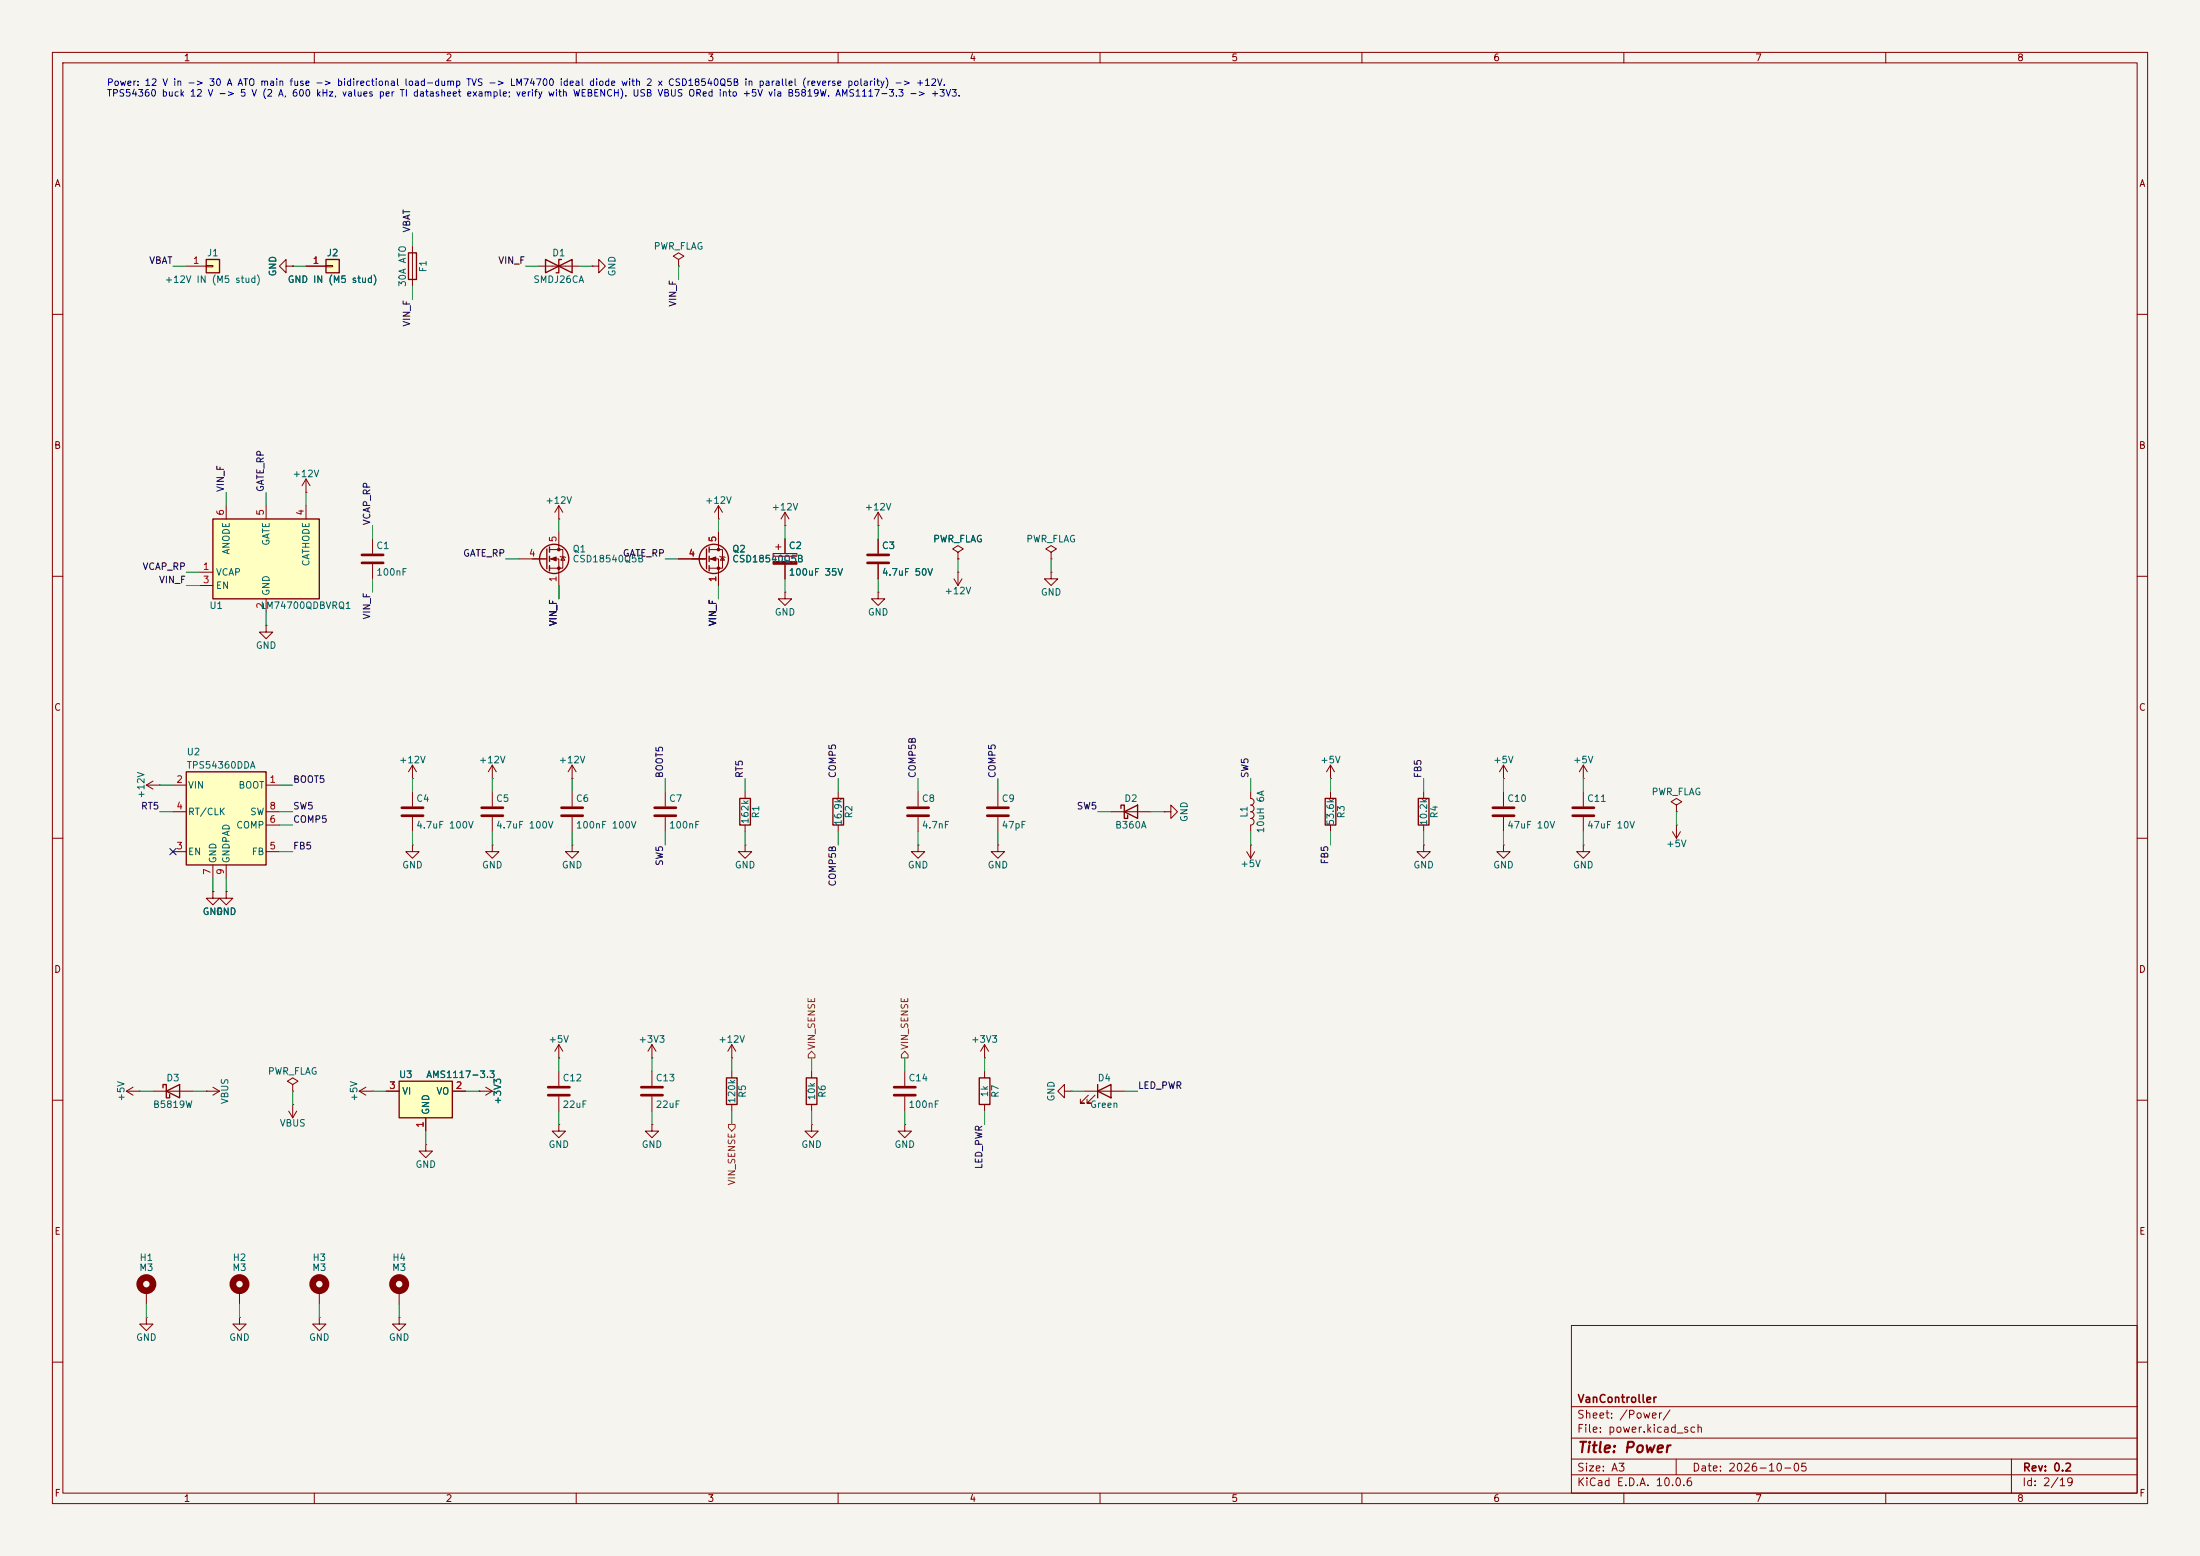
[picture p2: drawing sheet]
<svg xmlns="http://www.w3.org/2000/svg" width="420mm" height="297mm" viewBox="0 0 420 297" stroke-linecap="round" stroke-linejoin="round" font-family="sans-serif">
<path d="M0 0h420v297h-420z" fill="#f5f4ef" stroke="#f5f4ef" stroke-width=".19"/>
<g fill="none" stroke="#840000" stroke-width=".19">
<path d="M10 10h400v277h-400zM12 12h396v273h-396zM60 10v2M110 10v2M160 10v2M210 10v2M260 10v2M310 10v2M360 10v2M10 60h2M408 60h2M10 110h2"/>
<path d="M408 110h2M10 160h2M408 160h2M10 210h2M408 210h2M300 253h108v32h-108zM10 260h2M300 278.5h108M300 274.5h108M300 268.5h108M320 278.5v3M384 278.5v6.5"/>
<path d="M408 260h2M60 285v2M110 285v2M160 285v2M210 285v2M260 285v2M300 281.5h108M310 285v2M360 285v2"/>
</g>
<path d="M35.6 147.3h15.2v17.8h-15.2z" fill="#ffffc2"/>
<path d="M35.6 147.3h15.2v17.8h-15.2z" fill="none" stroke="#840000" stroke-width=".25"/>
<g fill="none" stroke="#840000" stroke-width=".19">
<path d="M129.5 49.5l1.1-.6-1.1-.6-1 .6 1 .6v1.3M129.5 50.8h.1M33 149.9h2.6M33 154.9h2.6M50.8 149.9h2.5M50.8 154.9h2.5M50.8 157.5h2.5M33 162.6h2.6M40.6 165.1v2.5M43.2 165.1v2.5M50.8 162.6h2.5M55.9 207l1-.6-1-.7-1 .7 1 .6v1.3"/>
<path d="M55.9 208.3h.1"/>
</g>
<path d="M39.4 49.5h2.5v2.6h-2.5z" fill="#ffffc2"/>
<path d="M39.4 49.5h2.5v2.6h-2.5zM31.1 207.6v-.6h.6v2.6h.7v-.7M31.7 208.3l2.6-1.3v2.6z" fill="none" stroke="#840000" stroke-width=".25"/>
<path d="M35.6 50.8h3.8M39.4 50.7h1.2v.2h-1.2zM54.6 50.8v-1.3l-1.3 1.3 1.3 1.3v-1.3h1.3M55.9 50.8h.1M29.2 208.3h7.6" fill="none" stroke="#840000" stroke-width=".19"/>
<path d="M62.2 49.5h2.6v2.6h-2.6z" fill="#ffffc2"/>
<g fill="none" stroke="#840000" stroke-width=".25">
<path d="M62.2 49.5h2.6v2.6h-2.6zM78 48.3h1.5v5h-1.5zM104.1 49.5v2.6l5.1-2.6v2.6zM107.2 49.5h-.5v2.6h-.5M104.4 104.8v3.8M104.9 104.4v1M104.9 106.2v1M104.9 108v1M159 152.4h2v5.1h-2zM214 154.3v-.6h.6v2.5h.7v-.6M214.6 154.9l2.6-1.2v2.5z"/>
<circle cx="105.8" cy="106.7" r="2.79"/>
</g>
<g fill="none" stroke="#840000" stroke-width=".19">
<path d="M58.4 50.8h3.8M62.2 50.7h1.3v.2h-1.3zM78.7 47v7.6M102.9 50.8h7.6M113 50.8h1.3v-1.3l1.3 1.3-1.3 1.3v-1.3M113 50.8h.1M106.7 99.1h.1M106.7 96.5l-.8 1.3M106.7 96.5l.7 1.3M106.7 96.5v2.6M99.1 106.7h5.3M104.9 104.9h2.5v3.6h-2.5"/>
<path d="M104.9 106.7h1.8v5.1M106.7 101.6v3.3M106.9 106.2l1 .2M107.4 106.3l.4 .6h-.7zM200.7 109.2v1.3h1.2l-1.2 1.3-1.3-1.3h1.3M200.7 109.2h.1M160 151.1v1.3M160 157.5v1.3M212.1 154.9h7.6M68.6 208.3l1.2 .7M68.6 208.3h2.5M69.8 207.5l-1.2 .8"/>
<path d="M71.1 208.3h.1M81.3 218.4v1.3h1.2l-1.2 1.3-1.3-1.3h1.3M81.3 218.4h.1M61 251.5v1.2h1.2l-1.2 1.3-1.3-1.3h1.3M61 251.5h.1M76.2 251.5v1.2h1.3l-1.3 1.3-1.3-1.3h1.3M76.2 251.5h.1M76.2 246.4v2.5"/>
</g>
<circle cx="76.2" cy="245.1" r="1.27" fill="none" stroke="#840000" stroke-width="1.3"/>
<g fill="#840000" stroke="#840000" stroke-width=".19">
<path d="M105.2 106.7l1-.4v.8z"/>
<circle cx="106.7" cy="104.9" r=".25"/>
<circle cx="106.7" cy="108.5" r=".25"/>
</g>
<path d="M76.2 206.4h10.2v7h-10.2z" fill="#ffffc2"/>
<g fill="none" stroke="#840000" stroke-width=".25">
<path d="M134.9 104.8v3.8M135.4 104.4v1M135.4 106.2v1M135.4 108v1M141.2 152.4h2.1v5.1h-2.1zM253 152.4h2v5.1h-2zM270.8 152.4h2v5.1h-2zM76.2 206.4h10.2v7h-10.2zM138.7 205.7h2v5.1h-2zM186.9 205.7h2.1v5.1h-2.1zM209.5 208.3l2.6-1.3v2.6zM209.5 207v2.6"/>
<circle cx="136.3" cy="106.7" r="2.79"/>
</g>
<g fill="none" stroke="#840000" stroke-width=".19">
<path d="M58.4 94h.1M58.4 91.4l-.7 1.3M58.4 91.4l.8 1.3M58.4 91.4v2.6M137.2 99.1h.1M137.2 96.5v2.6M137.2 96.5l-.8 1.3M137.2 96.5l.7 1.3M149.9 97.8l-.8 1.3M149.9 97.8l.7 1.3M149.9 97.8v2.5M167.6 97.8l-.7 1.3"/>
<path d="M167.6 97.8l.8 1.3M167.6 97.8v2.5M129.5 106.7h5.4M135.4 104.9h2.5v3.6h-2.5M135.4 106.7h1.8v5.1M137.2 101.6v3.3M137.4 106.2l1 .2M137.9 106.3l.4 .6h-.8zM147.6 105.7h4.5v.5h-4.5zM148.1 104.4h1M148.6 103.9v1M149.9 113v1.3h1.2l-1.2 1.3-1.3-1.3h1.3"/>
<path d="M149.9 113h.1M149.9 100.3h.1M149.9 102.9v2.8M149.9 107.7v2.8M167.6 113v1.3h1.3l-1.3 1.3-1.2-1.3h1.2M167.6 113h.1M167.6 100.3h.1M167.6 102.9v2.8M167.6 107.7v2.8M182.1 110.5l.8 1.3M182.9 105.4l1-.6-1-.7-1 .7 1 .6v1.3M182.9 106.7h.1"/>
<path d="M182.9 109.2h.1M182.9 109.2v2.6M183.6 110.5l-.7 1.3M200.7 105.4l1-.6-1-.7-1.1 .7 1.1 .6v1.3M200.7 106.7h.1M27.9 149.9l1.3 .7M27.9 149.9h2.6M29.2 149.1l-1.3 .8M30.5 149.9h.1M78.7 148.6h.1M78.7 146.1v2.5M78.7 151.1v2.8"/>
<path d="M78.7 156v2.8M78.7 146.1l-.7 1.2M78.7 146.1l.8 1.2M94 151.1v2.8M94 156v2.8M109.2 151.1v2.8M109.2 156v2.8M127 151.1v2.8M127 156v2.8M142.2 151.1v1.3M142.2 157.5v1.3M175.3 151.1v2.8"/>
<path d="M175.3 156v2.8M254 148.6h.1M254 146.1l-.8 1.2M254 146.1l.8 1.2M254 146.1v2.5M254 151.1v1.3M254 157.5v1.3M271.8 151.1v1.3M271.8 157.5v1.3M40.6 170.2v1.3h1.3l-1.3 1.2-1.2-1.2h1.2M40.6 170.2h.1M43.2 170.2v1.3h1.2l-1.2 1.2-1.3-1.2h1.3"/>
<path d="M43.2 170.2h.1M78.7 161.3v1.3h1.3l-1.3 1.2-1.2-1.2h1.2M78.7 161.3h.1M94 161.3v1.3h1.2l-1.2 1.2-1.3-1.2h1.3M94 161.3h.1M109.2 161.3v1.3h1.3l-1.3 1.2-1.3-1.2h1.3M109.2 161.3h.1M190.5 161.3v1.3h1.3l-1.3 1.2-1.3-1.2h1.3M190.5 161.3h.1M271.8 161.3v1.3h1.2l-1.2 1.2-1.3-1.2h1.3M271.8 161.3h.1M139.7 199.4l-.8 1.3"/>
<path d="M139.7 199.4l.8 1.3M139.7 199.4v2.5M188 199.4l-.8 1.3M188 199.4l.7 1.3M188 199.4v2.5M73.7 208.3h2.5M81.3 213.4v2.5M86.4 208.3h2.5M139.7 201.9h.1M139.7 204.5v1.2M139.7 210.8v1.3M154.9 214.6v1.3h1.3l-1.3 1.3-1.2-1.3h1.2"/>
<path d="M154.9 214.6h.1M172.7 214.6v1.3h1.3l-1.3 1.3-1.3-1.3h1.3M172.7 214.6h.1M172.7 204.5v2.8M172.7 209.3v2.8M188 201.9h.1M188 204.5v1.2M188 210.8v1.3M203.2 208.3v-1.3l-1.3 1.3 1.3 1.3v-1.3h1.3M204.5 208.3h.1M207 208.3h7.6M207.8 209l-1.6 1.6h.8h-.8v-.8"/>
<path d="M209 209l-1.5 1.6h.8h-.8v-.8M61 246.4v2.5"/>
</g>
<g fill="none" stroke="#840000" stroke-width=".51">
<path d="M165.6 105.9h4.1M165.6 107.4h4.1M76.7 154.2h4.1M76.7 155.7h4.1M91.9 154.2h4.1M91.9 155.7h4.1M107.2 154.2h4.1M107.2 155.7h4.1M125 154.2h4M125 155.7h4M173.2 154.2h4.1M173.2 155.7h4.1"/>
<path d="M170.7 207.5h4.1M170.7 209h4.1"/>
</g>
<circle cx="61" cy="245.1" r="1.27" fill="none" stroke="#840000" stroke-width="1.3"/>
<g fill="#840000" stroke="#840000" stroke-width=".19">
<path d="M135.6 106.7l1.1-.4v.8z"/>
<path d="M147.6 107.2h4.5v.5h-4.5z"/>
<circle cx="137.2" cy="104.9" r=".25"/>
<circle cx="137.2" cy="108.5" r=".25"/>
</g>
<path d="M40.6 99.1h20.4v15.2h-20.4z" fill="#ffffc2"/>
<path d="M40.6 99.1h20.4v15.2h-20.4zM153.9 205.7h2.1v5.1h-2.1z" fill="none" stroke="#840000" stroke-width=".25"/>
<g fill="none" stroke="#840000" stroke-width=".19">
<path d="M55.9 50.8h.1M58.4 50.8h3.8M43.2 96.5v2.6M50.8 96.5v2.6M58.4 96.5v2.6M38.1 109.2h2.5M38.1 111.8h2.5M50.8 119.4v1.3h1.3l-1.3 1.2-1.3-1.2h1.3M50.8 119.4h.1M50.8 114.3v2.5M71.1 102.9v2.8M71.1 107.7v2.8"/>
<path d="M129.5 106.7h5.1M137.2 101.6v2.5M137.2 109.2v2.6M149.9 102.9v2.8M149.9 107.7v2.8M167.6 102.9v2.8M167.6 107.7v2.8M182.9 106.7h.1M94 148.6h.1M94 146.1l-.8 1.2M94 146.1l.7 1.2M94 146.1v2.5"/>
<path d="M109.2 148.6h.1M109.2 146.1l-.7 1.2M109.2 146.1l.8 1.2M109.2 146.1v2.5M190.5 151.1v2.8M190.5 156v2.8M222.2 154.9h1.3v-1.2l1.3 1.2-1.3 1.3v-1.3M222.2 154.9h.1M238.8 151.1v1.3a.64 .64 0 0 1 .6 .6 .64 .64 0 0 1-.6 .7 .64 .64 0 0 1 .6 .6 .64 .64 0 0 1-.6 .6M238.8 154.9a.64 .64 0 0 1 .6 .7 .64 .64 0 0 1-.6 .6 .64 .64 0 0 1 .6 .7 .64 .64 0 0 1-.6 .6v1.3M287 148.6h.1M287 146.1l-.7 1.2"/>
<path d="M287 146.1l.8 1.2M287 146.1v2.5M287 151.1v2.8M287 156v2.8M302.3 148.6h.1M302.3 146.1l-.8 1.2M302.3 146.1l.7 1.2M302.3 146.1v2.5M302.3 151.1v2.8M302.3 156v2.8M319.3 158.8l.7 1.2M320 157.5h.1"/>
<path d="M320 153.7l1.1-.7-1.1-.6-1 .6 1 .7v1.2M320 154.9h.1M320 157.5v2.5M320.8 158.8l-.8 1.2M40.6 170.2h.1M43.2 170.2h.1M142.2 161.3v1.3h1.3l-1.3 1.2-1.2-1.2h1.2M142.2 161.3h.1M175.3 161.3v1.3h1.2l-1.2 1.2-1.3-1.2h1.3M175.3 161.3h.1M238 162.6l.8 1.2M238.8 161.3h.1"/>
<path d="M238.8 161.3v2.5M239.5 162.6l-.7 1.2M287 161.3v1.3h1.3l-1.3 1.2-1.3-1.2h1.3M287 161.3h.1M302.3 161.3v1.3h1.2l-1.2 1.2-1.3-1.2h1.3M302.3 161.3h.1M106.7 199.4v2.5M106.7 199.4l-.8 1.3M106.7 199.4l.7 1.3M124.5 199.4v2.5M124.5 199.4l-.8 1.3M124.5 199.4l.7 1.3"/>
<path d="M24.1 208.3l1.3 .7M24.1 208.3h2.6M25.4 207.5l-1.3 .8M26.7 208.3h.1M39.4 208.3h.1M39.4 208.3h2.5M40.6 207.5l1.3 .8M41.9 208.3l-1.3 .7M55.1 212.1l.8 1.3M55.9 210.8h.1M55.9 210.8v2.6M56.6 212.1l-.7 1.3"/>
<path d="M73.7 208.3h2.5M81.3 213.4v2.5M86.4 208.3h2.5M91.4 208.3h.1M91.4 208.3h2.6M92.7 207.5l1.3 .8M94 208.3l-1.3 .7M106.7 201.9h.1M106.7 214.6v1.3h1.2l-1.2 1.3-1.3-1.3h1.3M106.7 214.6h.1M106.7 204.5v2.8M106.7 209.3v2.8"/>
<path d="M124.5 201.9h.1M124.5 214.6v1.3h1.2l-1.2 1.3-1.3-1.3h1.3M124.5 214.6h.1M124.5 204.5v2.8M124.5 209.3v2.8M154.9 204.5v1.2M154.9 210.8v1.3M27.9 251.5v1.2h1.3l-1.3 1.3-1.2-1.3h1.2M27.9 251.5h.1M27.9 246.4v2.5M45.7 251.5v1.2h1.3l-1.3 1.3-1.3-1.3h1.3M45.7 251.5h.1"/>
<path d="M45.7 246.4v2.5"/>
</g>
<path d="M69.1 105.9h4.1M69.1 107.4h4.1M188.5 154.2h4M188.5 155.7h4M285 154.2h4.1M285 155.7h4.1M300.2 154.2h4.1M300.2 155.7h4.1M104.6 207.5h4.1M104.6 209h4.1M122.4 207.5h4.1M122.4 209h4.1" fill="none" stroke="#840000" stroke-width=".51"/>
<g fill="none" stroke="#840000" stroke-width="1.3">
<circle cx="27.9" cy="245.1" r="1.27"/>
<circle cx="45.7" cy="245.1" r="1.27"/>
</g>
<path d="M139.1 214.6h1.2v.7l-.6 .6-.6-.6zM154.9 200.7l.7 .6v.6h-1.3v-.6zM172.1 201.3l.6-.6 .7 .6v.6h-1.3z" fill="none" stroke="#725600" stroke-width=".19"/>
<g fill="none" stroke="#009600" stroke-width=".19">
<path d="M33 50.8h2.6M55.9 50.8h2.5M78.7 44.5v2.5M78.7 54.6v2.6M100.3 50.8h2.6M110.5 50.8h2.5M129.5 50.8v2.5M43.2 94v2.5M50.8 94v2.5M58.4 94v2.5M106.7 99.1v2.5M137.2 99.1v2.5"/>
<path d="M35.6 111.8h2.5M35.6 109.2h2.5M50.8 116.8v2.6M71.1 100.3v2.6M71.1 110.5v2.5M96.5 106.7h2.6M106.7 111.8v2.5M127 106.7h2.5M137.2 111.8v2.5M149.9 100.3v2.6M149.9 110.5v2.5M167.6 100.3v2.6"/>
<path d="M167.6 110.5v2.5M182.9 106.7v2.5M200.7 106.7v2.5M30.5 154.9h2.5M30.5 149.9h2.5M53.3 154.9h2.6M53.3 149.9h2.6M53.3 157.5h2.6M78.7 148.6v2.5M78.7 158.8v2.5M94 148.6v2.5M94 158.8v2.5"/>
<path d="M109.2 148.6v2.5M109.2 158.8v2.5M127 148.6v2.5M127 158.8v2.5M142.2 148.6v2.5M142.2 158.8v2.5M160 148.6v2.5M160 158.8v2.5M175.3 148.6v2.5M175.3 158.8v2.5M190.5 148.6v2.5M190.5 158.8v2.5"/>
<path d="M209.5 154.9h2.6M219.7 154.9h2.5M238.8 148.6v2.5M238.8 158.8v2.5M254 148.6v2.5M254 158.8v2.5M271.8 148.6v2.5M271.8 158.8v2.5M287 148.6v2.5M287 158.8v2.5M302.3 148.6v2.5M302.3 158.8v2.5"/>
<path d="M320 154.9v2.6M40.6 167.6v2.6M43.2 167.6v2.6M53.3 162.6h2.6M26.7 208.3h2.5M36.8 208.3h2.6M55.9 208.3v2.5M71.1 208.3h2.6M81.3 215.9v2.5M88.9 208.3h2.5M106.7 201.9v2.6M106.7 212.1v2.5"/>
<path d="M124.5 201.9v2.6M124.5 212.1v2.5M139.7 201.9v2.6M139.7 212.1v2.5M154.9 201.9v2.6M154.9 212.1v2.5M172.7 201.9v2.6M172.7 212.1v2.5M188 201.9v2.6M188 212.1v2.5M204.5 208.3h2.5M214.6 208.3h2.6"/>
<path d="M27.9 248.9v2.6M45.7 248.9v2.6M61 248.9v2.6M76.2 248.9v2.6"/>
</g>
<path d="M32.4 162l1.2 1.2M33.6 162l-1.2 1.2" fill="none" stroke="#000084" stroke-width=".19"/>
<text font-size="2" fill="#840000" x="301" y="277.8">Title: Power</text>
<g font-size="1.5" fill="#840000">
<text x="301" y="268.1">VanController</text>
<text x="300.9" y="273.8">File: power.kicad_sch</text>
<text x="300.9" y="271.1">Sheet: /Power/</text>
<text x="300.9" y="281.2">Size: A3</text>
<text x="322.9" y="281.2">Date: 2026-10-05</text>
<text x="386" y="281.2">Rev: 0.2</text>
<text x="300.9" y="284">KiCad E.D.A. 10.0.6</text>
<text x="385.9" y="284">Id: 2/19</text>
</g>
<g font-size="1.3" fill="#840000">
<text x="35" y="12">1</text>
<text x="85" y="12">2</text>
<text x="135" y="12">3</text>
<text x="185" y="12">4</text>
<text x="235" y="12">5</text>
<text x="285" y="12">6</text>
<text x="335" y="12">7</text>
<text x="385" y="12">8</text>
<text x="10.3" y="36">A</text>
<text x="408.3" y="36">A</text>
<text x="10.2" y="86">B</text>
<text x="408.2" y="86">B</text>
<text x="10.2" y="136">C</text>
<text x="408.2" y="136">C</text>
<text x="10.2" y="186">D</text>
<text x="408.2" y="186">D</text>
<text x="10.3" y="236">E</text>
<text x="408.3" y="236">E</text>
<text x="10.3" y="286">F</text>
<text x="35" y="287">1</text>
<text x="85" y="287">2</text>
<text x="135" y="287">3</text>
<text x="185" y="287">4</text>
<text x="235" y="287">5</text>
<text x="285" y="287">6</text>
<text x="335" y="287">7</text>
<text x="385" y="287">8</text>
<text x="408.3" y="286">F</text>
</g>
<g font-size="1.3" fill="#0000c2">
<text x="20.3" y="16.7">Power: 12 V in -&gt; 30 A ATO main fuse -&gt; bidirectional load-dump TVS -&gt; LM74700 ideal diode with 2 x CSD18540Q5B in parallel (reverse polarity) -&gt; +12V.</text>
<text x="20.3" y="18.7">TPS54360 buck 12 V -&gt; 5 V (2 A, 600 kHz, values per TI datasheet example; verify with WEBENCH). USB VBUS ORed into +5V via B5819W. AMS1117-3.3 -&gt; +3V3.</text>
</g>
<g font-size="1.3" fill="#0f0f0f">
<text x="78.6" y="44.5" transform="rotate(-90 78.6 44.5)">VBAT</text>
<text x="28.4" y="50.7">VBAT</text>
<text x="95" y="50.7">VIN_F</text>
<text x="129.4" y="58.6" transform="rotate(-90 129.4 58.6)">VIN_F</text>
<text x="78.6" y="62.5" transform="rotate(-90 78.6 62.5)">VIN_F</text>
<text x="43.1" y="94" transform="rotate(-90 43.1 94)">VIN_F</text>
<text x="50.7" y="94" transform="rotate(-90 50.7 94)">GATE_RP</text>
<text x="71" y="100.4" transform="rotate(-90 71 100.4)">VCAP_RP</text>
<text x="88.3" y="106.6">GATE_RP</text>
<text x="118.8" y="106.6">GATE_RP</text>
<text x="27.1" y="109.1">VCAP_RP</text>
<text x="30.3" y="111.6">VIN_F</text>
<text x="71" y="118.3" transform="rotate(-90 71 118.3)">VIN_F</text>
<text x="106.6" y="119.6" transform="rotate(-90 106.6 119.6)">VIN_F</text>
<text x="137" y="119.6" transform="rotate(-90 137 119.6)">VIN_F</text>
<text x="55.9" y="149.7">BOOT5</text>
<text x="126.9" y="148.6" transform="rotate(-90 126.9 148.6)">BOOT5</text>
<text x="142.1" y="148.6" transform="rotate(-90 142.1 148.6)">RT5</text>
<text x="159.9" y="148.6" transform="rotate(-90 159.9 148.6)">COMP5</text>
<text x="175.1" y="148.6" transform="rotate(-90 175.1 148.6)">COMP5B</text>
<text x="190.4" y="148.6" transform="rotate(-90 190.4 148.6)">COMP5</text>
<text x="238.6" y="148.6" transform="rotate(-90 238.6 148.6)">SW5</text>
<text x="271.7" y="148.6" transform="rotate(-90 271.7 148.6)">FB5</text>
<text x="26.8" y="154.8">RT5</text>
<text x="55.9" y="154.8">SW5</text>
<text x="205.5" y="154.8">SW5</text>
<text x="55.9" y="157.4">COMP5</text>
<text x="55.9" y="162.4">FB5</text>
<text x="126.9" y="165.4" transform="rotate(-90 126.9 165.4)">SW5</text>
<text x="253.9" y="165.1" transform="rotate(-90 253.9 165.1)">FB5</text>
<text x="159.9" y="169.3" transform="rotate(-90 159.9 169.3)">COMP5B</text>
<text x="217.1" y="208.2">LED_PWR</text>
<text x="187.8" y="223.3" transform="rotate(-90 187.8 223.3)">LED_PWR</text>
</g>
<g font-size="1.3" fill="#006464">
<text x="124.7" y="48">PWR_FLAG</text>
<text x="39.4" y="49.2">J1</text>
<text x="53" y="52.9" transform="rotate(-90 53 52.9)">GND</text>
<text x="62.3" y="49.2">J2</text>
<text x="81.7" y="52.1" transform="rotate(-90 81.7 52.1)">F1</text>
<text x="105.3" y="49.2">D1</text>
<text x="117.8" y="52.9" transform="rotate(-90 117.8 52.9)">GND</text>
<text x="31.4" y="54.3">+12V IN (M5 stud)</text>
<text x="54.8" y="54.3">GND IN (M5 stud)</text>
<text x="77.8" y="54.9" transform="rotate(-90 77.8 54.9)">30A ATO</text>
<text x="101.7" y="54.3">SMDJ26CA</text>
<text x="55.8" y="91.4">+12V</text>
<text x="104" y="96.5">+12V</text>
<text x="134.5" y="96.5">+12V</text>
<text x="147.2" y="97.7">+12V</text>
<text x="165" y="97.7">+12V</text>
<text x="44.1" y="106" transform="rotate(-90 44.1 106)">ANODE</text>
<text x="51.8" y="104.3" transform="rotate(-90 51.8 104.3)">GATE</text>
<text x="71.7" y="105.1">C1</text>
<text x="109.2" y="105.7">Q1</text>
<text x="109.2" y="107.6">CSD18540Q5B</text>
<text x="139.7" y="105.7">Q2</text>
<text x="139.7" y="107.6">CSD18540Q5B</text>
<text x="150.5" y="105.1">C2</text>
<text x="168.3" y="105.1">C3</text>
<text x="178" y="103.8">PWR_FLAG</text>
<text x="195.8" y="103.8">PWR_FLAG</text>
<text x="41.1" y="110.2">VCAP</text>
<text x="41.1" y="112.7">EN</text>
<text x="51.8" y="113.8" transform="rotate(-90 51.8 113.8)">GND</text>
<text x="59.4" y="108.2" transform="rotate(-90 59.4 108.2)">CATHODE</text>
<text x="71.7" y="110.2">100nF</text>
<text x="150.5" y="110.2">100uF 35V</text>
<text x="168.3" y="110.2">4.7uF 50V</text>
<text x="180.2" y="113.7">+12V</text>
<text x="198.6" y="114">GND</text>
<text x="39.9" y="116.5">U1</text>
<text x="49.6" y="116.5">LM74700QDBVRQ1</text>
<text x="147.8" y="117.8">GND</text>
<text x="165.6" y="117.8">GND</text>
<text x="48.7" y="124.2">GND</text>
<text x="35.5" y="144.5">U2</text>
<text x="35.5" y="147">TPS54360DDA</text>
<text x="76.1" y="146">+12V</text>
<text x="91.3" y="146">+12V</text>
<text x="106.6" y="146">+12V</text>
<text x="251.9" y="146">+5V</text>
<text x="285" y="146">+5V</text>
<text x="300.2" y="146">+5V</text>
<text x="27.9" y="152.5" transform="rotate(-90 27.9 152.5)">+12V</text>
<text x="35.8" y="150.8">VIN</text>
<text x="35.8" y="155.9">RT/CLK</text>
<text x="45.4" y="150.8">BOOT</text>
<text x="47.7" y="155.9">SW</text>
<text x="79.4" y="153.4">C4</text>
<text x="94.6" y="153.4">C5</text>
<text x="109.8" y="153.4">C6</text>
<text x="127.6" y="153.4">C7</text>
<text x="175.9" y="153.4">C8</text>
<text x="191.1" y="153.4">C9</text>
<text x="214.5" y="153.4">D2</text>
<text x="287.6" y="153.4">C10</text>
<text x="302.9" y="153.4">C11</text>
<text x="315.2" y="152.1">PWR_FLAG</text>
<text x="45" y="158.4">COMP</text>
<text x="79.4" y="158.4">4.7uF 100V</text>
<text x="94.6" y="158.4">4.7uF 100V</text>
<text x="109.8" y="158.4">100nF 100V</text>
<text x="127.6" y="158.4">100nF</text>
<text x="143.2" y="157.4" transform="rotate(-90 143.2 157.4)">162k</text>
<text x="145.2" y="156.3" transform="rotate(-90 145.2 156.3)">R1</text>
<text x="161" y="157.7" transform="rotate(-90 161 157.7)">16.9k</text>
<text x="163" y="156.3" transform="rotate(-90 163 156.3)">R2</text>
<text x="175.9" y="158.4">4.7nF</text>
<text x="191.1" y="158.4">47pF</text>
<text x="212.8" y="158.4">B360A</text>
<text x="227" y="157" transform="rotate(-90 227 157)">GND</text>
<text x="238.5" y="156.2" transform="rotate(-90 238.5 156.2)">L1</text>
<text x="241.6" y="159.1" transform="rotate(-90 241.6 159.1)">10uH 6A</text>
<text x="255" y="157.7" transform="rotate(-90 255 157.7)">53.6k</text>
<text x="257" y="156.3" transform="rotate(-90 257 156.3)">R3</text>
<text x="272.7" y="157.7" transform="rotate(-90 272.7 157.7)">10.2k</text>
<text x="274.8" y="156.3" transform="rotate(-90 274.8 156.3)">R4</text>
<text x="287.6" y="158.4">47uF 10V</text>
<text x="302.9" y="158.4">47uF 10V</text>
<text x="318" y="162">+5V</text>
<text x="35.8" y="163.5">EN</text>
<text x="41.6" y="164.9" transform="rotate(-90 41.6 164.9)">GND</text>
<text x="44.1" y="164.9" transform="rotate(-90 44.1 164.9)">GNDPAD</text>
<text x="48" y="163.5">FB</text>
<text x="76.7" y="166.1">GND</text>
<text x="91.9" y="166.1">GND</text>
<text x="107.2" y="166.1">GND</text>
<text x="140.2" y="166.1">GND</text>
<text x="173.2" y="166.1">GND</text>
<text x="188.4" y="166.1">GND</text>
<text x="236.7" y="165.8">+5V</text>
<text x="269.7" y="166.1">GND</text>
<text x="285" y="166.1">GND</text>
<text x="300.2" y="166.1">GND</text>
<text x="38.6" y="175">GND</text>
<text x="41.1" y="175">GND</text>
<text x="104.6" y="199.3">+5V</text>
<text x="121.8" y="199.3">+3V3</text>
<text x="137" y="199.3">+12V</text>
<text x="185.3" y="199.3">+3V3</text>
<text x="31.7" y="206.7">D3</text>
<text x="51" y="205.4">PWR_FLAG</text>
<text x="76.1" y="206.1">U3</text>
<text x="76.7" y="209.2">VI</text>
<text x="81.3" y="206.1">AMS1117-3.3</text>
<text x="83.2" y="209.2">VO</text>
<text x="107.3" y="206.7">C12</text>
<text x="125.1" y="206.7">C13</text>
<text x="142.7" y="209.6" transform="rotate(-90 142.7 209.6)">R5</text>
<text x="157.9" y="209.6" transform="rotate(-90 157.9 209.6)">R6</text>
<text x="173.3" y="206.7">C14</text>
<text x="188.9" y="209.5" transform="rotate(-90 188.9 209.5)">1k</text>
<text x="191" y="209.6" transform="rotate(-90 191 209.6)">R7</text>
<text x="209.5" y="206.7">D4</text>
<text x="24.1" y="210.3" transform="rotate(-90 24.1 210.3)">+5V</text>
<text x="29.1" y="211.8">B5819W</text>
<text x="43.9" y="210.9" transform="rotate(-90 43.9 210.9)">VBUS</text>
<text x="53.3" y="215.3">VBUS</text>
<text x="68.5" y="210.3" transform="rotate(-90 68.5 210.3)">+5V</text>
<text x="82.2" y="212.9" transform="rotate(-90 82.2 212.9)">GND</text>
<text x="96" y="210.9" transform="rotate(-90 96 210.9)">+3V3</text>
<text x="107.3" y="211.8">22uF</text>
<text x="125.1" y="211.8">22uF</text>
<text x="140.7" y="210.7" transform="rotate(-90 140.7 210.7)">120k</text>
<text x="155.9" y="210.1" transform="rotate(-90 155.9 210.1)">10k</text>
<text x="173.3" y="211.8">100nF</text>
<text x="201.6" y="210.3" transform="rotate(-90 201.6 210.3)">GND</text>
<text x="208" y="211.8">Green</text>
<text x="104.6" y="219.4">GND</text>
<text x="122.4" y="219.4">GND</text>
<text x="152.9" y="219.4">GND</text>
<text x="170.7" y="219.4">GND</text>
<text x="79.2" y="223.2">GND</text>
<text x="26.5" y="242.9">M3</text>
<text x="26.5" y="241">H1</text>
<text x="44.3" y="242.9">M3</text>
<text x="44.3" y="241">H2</text>
<text x="59.5" y="242.9">M3</text>
<text x="59.6" y="241">H3</text>
<text x="74.7" y="242.9">M3</text>
<text x="74.8" y="241">H4</text>
<text x="25.9" y="256.2">GND</text>
<text x="43.7" y="256.2">GND</text>
<text x="58.9" y="256.2">GND</text>
<text x="74.1" y="256.2">GND</text>
</g>
<g font-size="1.3" fill="#a90000">
<text x="36.7" y="50.7">1</text>
<text x="59.6" y="50.7">1</text>
<text x="43" y="98.5" transform="rotate(-90 43 98.5)">6</text>
<text x="50.7" y="98.5" transform="rotate(-90 50.7 98.5)">5</text>
<text x="58.3" y="98.5" transform="rotate(-90 58.3 98.5)">4</text>
<text x="100.9" y="106.5">4</text>
<text x="106.5" y="103.6" transform="rotate(-90 106.5 103.6)">5</text>
<text x="131.3" y="106.5">4</text>
<text x="137" y="103.6" transform="rotate(-90 137 103.6)">5</text>
<text x="38.6" y="109.1">1</text>
<text x="38.6" y="111.6">3</text>
<text x="106.5" y="111.2" transform="rotate(-90 106.5 111.2)">1</text>
<text x="137" y="111.2" transform="rotate(-90 137 111.2)">1</text>
<text x="50.7" y="116.3" transform="rotate(-90 50.7 116.3)">2</text>
<text x="33.6" y="149.7">2</text>
<text x="51.3" y="149.7">1</text>
<text x="33.6" y="154.8">4</text>
<text x="51.3" y="154.8">8</text>
<text x="51.3" y="157.3">6</text>
<text x="33.6" y="162.4">3</text>
<text x="40.5" y="167.1" transform="rotate(-90 40.5 167.1)">7</text>
<text x="43" y="167.1" transform="rotate(-90 43 167.1)">9</text>
<text x="51.3" y="162.4">5</text>
<text x="74.2" y="208.1">3</text>
<text x="86.9" y="208.1">2</text>
<text x="81.1" y="215.4" transform="rotate(-90 81.1 215.4)">1</text>
</g>
<g font-size="1.3" fill="#725600">
<text x="155.9" y="200.5" transform="rotate(-90 155.9 200.5)">VIN_SENSE</text>
<text x="173.7" y="200.5" transform="rotate(-90 173.7 200.5)">VIN_SENSE</text>
<text x="140.7" y="226.4" transform="rotate(-90 140.7 226.4)">VIN_SENSE</text>
</g>
</svg>
